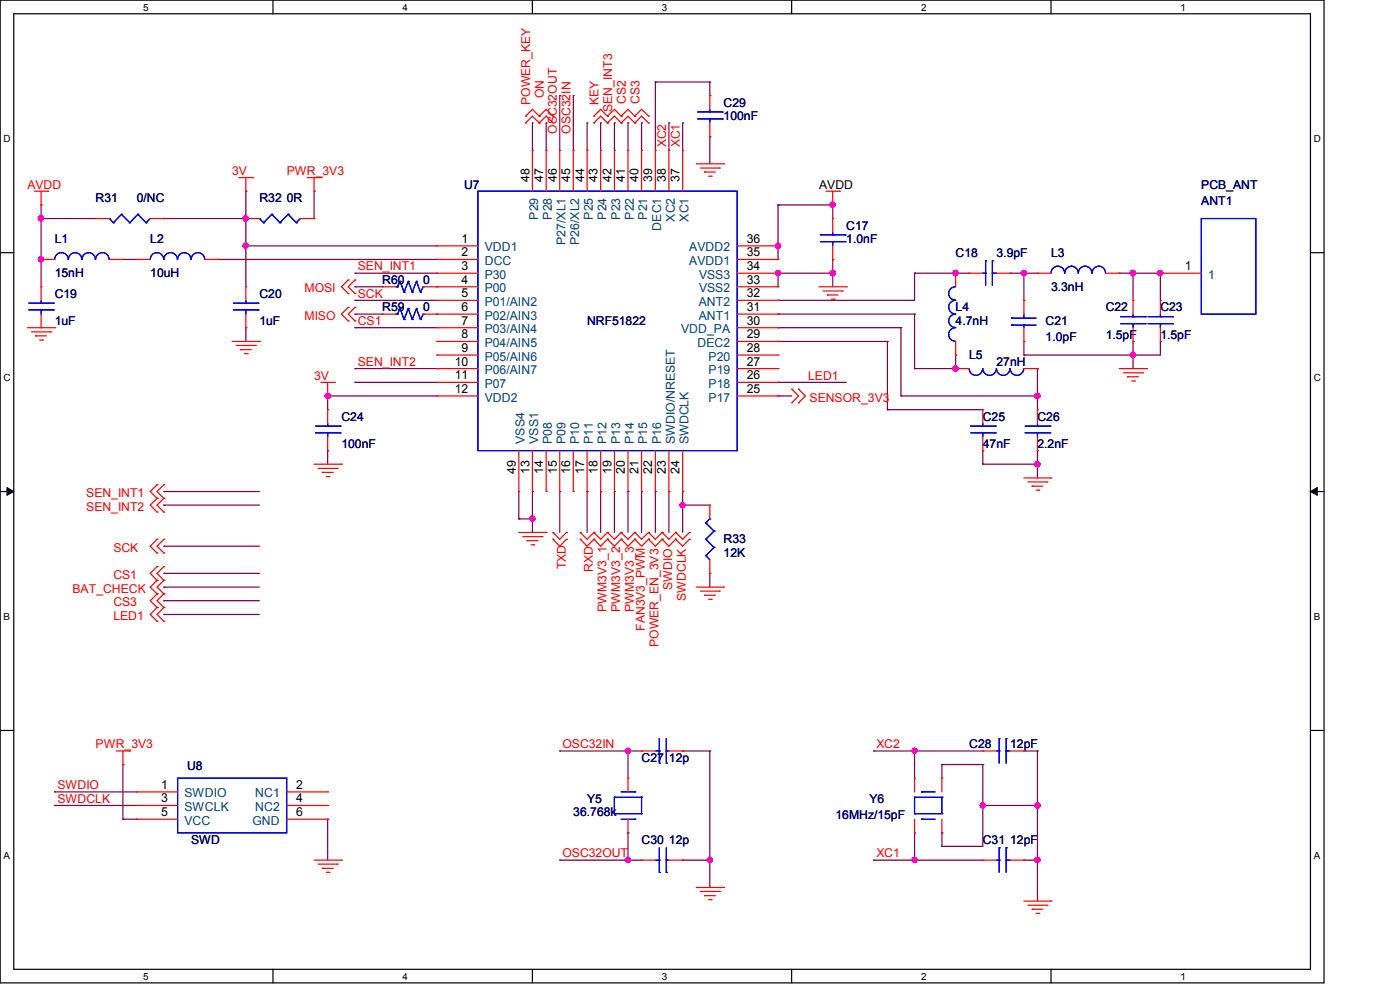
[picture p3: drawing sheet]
<svg xmlns="http://www.w3.org/2000/svg" width="297mm" height="210mm" viewBox="0 0 297 210" stroke-linecap="round" stroke-linejoin="round" font-family="sans-serif">
<path d="M0 0h280.9v208.5h-280.9zM2.9 2.9h275.1v202.7h-275.1z" fill="none" stroke="#000" stroke-width=".25"/>
<g fill="#fff">
<path d="M30.4 .3h1.1v2.4h-1.1z"/>
<path d="M30.4 205.9h1.1v2.3h-1.1z"/>
</g>
<path d="M57.9 0v2.9M57.9 205.6v2.9" fill="none" stroke="#000" stroke-width=".25"/>
<g fill="#fff">
<path d="M85.4 .3h1.1v2.4h-1.1z"/>
<path d="M85.4 205.9h1.1v2.3h-1.1z"/>
</g>
<path d="M112.9 0v2.9M112.9 205.6v2.9" fill="none" stroke="#000" stroke-width=".25"/>
<g fill="#fff">
<path d="M140.4 .3h1.2v2.4h-1.2z"/>
<path d="M140.4 205.9h1.2v2.3h-1.2z"/>
</g>
<path d="M167.9 0v2.9M167.9 205.6v2.9" fill="none" stroke="#000" stroke-width=".25"/>
<g fill="#fff">
<path d="M195.4 .3h1.2v2.4h-1.2z"/>
<path d="M195.4 205.9h1.2v2.3h-1.2z"/>
</g>
<path d="M223 0v2.9M223 205.6v2.9" fill="none" stroke="#000" stroke-width=".25"/>
<g fill="#fff">
<path d="M250.4 .3h1.2v2.4h-1.2z"/>
<path d="M250.4 205.9h1.2v2.3h-1.2z"/>
<path d="M.8 28.2h1.4v2.4h-1.4z"/>
<path d="M278.7 28.2h1.5v2.4h-1.5z"/>
<path d="M.8 78.9h1.4v2.3h-1.4z"/>
<path d="M278.7 78.9h1.5v2.3h-1.5z"/>
</g>
<path d="M0 53.6h2.9M278 53.6h2.9" fill="none" stroke="#000" stroke-width=".25"/>
<g fill="#fff">
<path d="M.8 129.6h1.3v2.3h-1.3z"/>
<path d="M278.7 129.6h1.4v2.3h-1.4z"/>
</g>
<path d="M0 104.3h2.9M278 104.3h2.9" fill="none" stroke="#000" stroke-width=".25"/>
<path d="M1.5 103.4l1.4 .9-1.4 .8zM278 104.3l1.4-.9v1.7z" fill="#000" stroke="#000" stroke-width=".21"/>
<g fill="#fff">
<path d="M.8 180.3h1.3v2.3h-1.3z"/>
<path d="M278.7 180.3h1.4v2.3h-1.4z"/>
</g>
<path d="M0 154.9h2.9M278 154.9h2.9" fill="none" stroke="#000" stroke-width=".25"/>
<g fill="none" stroke="#800040" stroke-width=".25">
<path d="M139 17.4h.1M139 17.4v14.5M139 17.4h11.6M150.6 17.4h.1M150.6 17.4v2.9M112.9 26.1h.1M112.9 26.1v5.8M115.9 26.1h.1M115.9 26.1v5.8M118.7 20.3h.1M118.7 20.3v11.6M121.6 20.3h.1"/>
<path d="M121.6 20.3v11.6M124.5 26.1h.1M124.5 26.1v5.8M127.4 26.1h.1M127.4 26.1v5.8M130.3 26.1h.1M130.3 26.1v5.8M133.2 26.1h.1M133.2 26.1v5.8M136.1 26.1h.1M136.1 26.1v5.8M141.9 26.1h.1"/>
<path d="M141.9 26.1v5.8M144.8 26.1h.1M144.8 26.1v5.8M150.6 20.3h.1M150.6 29h.1M150.6 29v5.8M8.7 55h.1M8.7 46.4h.1M8.7 43.5h.1M8.7 43.5v17.3M8.7 46.4h11.6M26.1 55h.1"/>
<path d="M26.1 55h2.9M34.8 46.4h.1M34.8 46.4h17.4M46.4 55h.1M46.4 55h46.3M52.2 52.2h.1M52.2 40.6h.1M52.2 46.4h.1M52.2 40.6v20.2M52.2 52.2h40.5M66.6 40.6h.1M66.6 40.6v5.8"/>
<path d="M75.3 58h.1M75.3 58h17.4M165.1 58h.1M165.1 52.2h.1M165.1 43.5h.1M165.1 58h11.6M165.1 43.5v11.5M165.1 58v2.8M165.1 43.5h11.6M176.7 55h.1M176.7 58h.1M176.7 43.5h.1"/>
<path d="M176.7 43.5v2.9M176.7 55v5.8M194 58h.1M194 58h11.6M194 58v5.7h-28.9M202.7 58h.1M214.3 58h.1M214.3 58h5.8M217.2 58h.1M217.2 58v5.7M237.4 58h.1M237.4 58h8.8"/>
<path d="M240.4 58h.1M240.4 58v5.7M246.2 58h.1M246.2 58v5.7M52.2 69.5h.1M52.2 69.5v2.9M75.3 63.7h.1M75.3 69.5h.1M75.3 78.2h.1M75.3 60.8h.1M75.3 66.6h.1M75.3 69.5h17.4"/>
<path d="M75.3 63.7h17.4M75.3 66.6h5.8M75.3 78.2h17.4M75.3 60.8h5.8M165.1 69.5h.1M165.1 63.7h.1M165.1 66.6h.1M165.1 72.4h.1M165.1 69.5h26M165.1 66.6h28.9M165.1 72.4h23.2M188.3 72.4h.1"/>
<path d="M188.3 72.4v14.5M191.1 69.5h.1M191.1 69.5v14.5M194 66.6h.1M194 78.2h.1M194 66.6v11.6M202.7 75.3h.1M202.7 75.3v2.9h-8.7M217.2 72.4h.1M217.2 75.3h.1M217.2 72.4v2.9M220.1 78.2h.1"/>
<path d="M220.1 78.2v8.7M240.4 72.4h.1M240.4 75.3h.1M240.4 78.2h.1M240.4 72.4v5.8M246.2 72.4h.1M246.2 72.4v2.9h-29M69.5 95.6h.1M69.5 84h.1M69.5 84h23.2M69.5 84v2.9M69.5 95.6v2.9"/>
<path d="M75.3 81.1h.1M75.3 81.1h17.4M165.1 81.1h.1M165.1 84h.1M165.1 84h2.9M165.1 81.1h14.4M188.3 86.9h.1M188.3 86.9h20.2M191.1 84h.1M191.1 84h29M208.5 95.6h.1M208.5 98.5h.1"/>
<path d="M208.5 95.6v2.9M208.5 98.5h11.6M220.1 84h.1M220.1 98.5h.1M220.1 95.6h.1M220.1 95.6v5.8M34.8 104.3h.1M34.8 107.1h.1M34.8 115.9h.1M34.8 107.1h20.2M34.8 104.3h20.2M34.8 115.9h20.2"/>
<path d="M110.1 110.1h.1M110.1 104.3v5.8M110.1 110.1h2.8M112.9 110.1h.1M112.9 104.3h.1M112.9 104.3v8.6M118.7 104.3h.1M118.7 104.3v8.6M124.5 104.3h.1M124.5 104.3v8.6M127.4 104.3h.1M127.4 104.3v8.6"/>
<path d="M130.3 104.3h.1M130.3 104.3v8.6M133.2 104.3h.1M133.2 104.3v8.6M136.1 104.3h.1M136.1 104.3v8.6M139 104.3h.1M139 104.3v8.6M141.9 104.3h.1M141.9 104.3v8.6M144.8 107.1h.1M144.8 104.3h.1"/>
<path d="M144.8 104.3v8.6M144.8 107.1h5.8M34.8 121.6h.1M34.8 124.5h.1M34.8 127.4h.1M34.8 130.3h.1M34.8 121.6h20.2M34.8 124.5h20.2M34.8 127.4h20.2M34.8 130.3h20.2M150.6 121.6h.1M150.6 121.6v2.9"/>
<path d="M118.7 159.3h.1M118.7 159.3h17.4M133.2 159.3h.1M133.2 159.3v5.8M144.8 159.3h.1M144.8 159.3h5.8M150.6 159.3h.1M150.6 159.3v29M185.3 159.3h.1M185.3 159.3h23.2M194 159.3h.1M194 159.3v5.8"/>
<path d="M217.2 159.3h.1M217.2 159.3h2.9M220.1 159.3h.1M220.1 159.3v31.8M11.6 168h.1M11.6 170.9h.1M11.6 170.9h17.4M11.6 168h17.4M26.1 173.8h.1M26.1 162.2h.1M26.1 173.8h2.9M26.1 162.2v11.6"/>
<path d="M69.5 173.8h.1M69.5 173.8v8.7M133.2 176.7h.1M133.2 176.7v5.8M194 176.7h.1M194 176.7v5.8M199.8 176.7h.1M199.8 179.5h.1M199.8 162.2h.1M199.8 162.2v2.9M199.8 176.7v2.8M199.8 162.2h8.7"/>
<path d="M208.5 170.9h.1M208.5 162.2h.1M208.5 162.2v17.3h-8.7M208.5 170.9h11.6M220.1 170.9h.1M118.7 182.5h.1M118.7 182.5h17.4M133.2 182.5h.1M144.8 182.5h.1M144.8 182.5h5.8M150.6 182.5h.1M185.3 182.5h.1"/>
<path d="M185.3 182.5h23.2M194 182.5h.1M217.2 182.5h.1M217.2 182.5h2.9M220.1 182.5h.1"/>
</g>
<g fill="#f0f" stroke="#f0f" stroke-width=".25">
<circle cx="202.7" cy="57.9" r=".55"/>
<circle cx="246.1" cy="57.9" r=".55"/>
<circle cx="240.3" cy="57.9" r=".55"/>
<circle cx="202.7" cy="78.2" r=".55"/>
<circle cx="220.1" cy="84" r=".56"/>
<circle cx="220.1" cy="98.5" r=".56"/>
<circle cx="217.2" cy="57.9" r=".55"/>
<circle cx="240.3" cy="75.3" r=".56"/>
<circle cx="208.5" cy="170.9" r=".55"/>
<circle cx="194" cy="182.4" r=".55"/>
<circle cx="220.1" cy="170.9" r=".56"/>
<circle cx="220.1" cy="182.4" r=".56"/>
<circle cx="194" cy="159.3" r=".55"/>
<circle cx="150.6" cy="182.4" r=".55"/>
<circle cx="133.2" cy="159.3" r=".56"/>
<circle cx="133.2" cy="182.4" r=".56"/>
<circle cx="144.8" cy="107.1" r=".55"/>
<circle cx="165.1" cy="57.9" r=".55"/>
<circle cx="165.1" cy="52.1" r=".55"/>
<circle cx="176.6" cy="43.4" r=".56"/>
<circle cx="176.6" cy="57.9" r=".56"/>
<circle cx="8.7" cy="55" r=".55"/>
<circle cx="8.7" cy="46.3" r=".56"/>
<circle cx="69.5" cy="84" r=".55"/>
<circle cx="52.1" cy="52.1" r=".55"/>
<circle cx="52.1" cy="46.3" r=".56"/>
<circle cx="112.9" cy="110" r=".55"/>
</g>
<g fill="none" stroke="#f00" stroke-width=".25">
<path d="M50.7 37.7h2.9M52.2 37.7v2.9M53.6 37.7h.1M65.2 37.7h2.9M66.6 37.7v2.9M68.1 37.7h.1M111.5 24.6h.1M111.5 26.1h.1M111.5 24.6l1.4-1.4 1.5 1.4M111.5 26.1l1.4-1.5 1.5 1.5M112.9 31.9h.1M112.9 31.9v8.7"/>
<path d="M114.4 24.6h.1M114.4 26.1h.1M114.4 24.6l1.5-1.4 1.4 1.4M114.4 26.1l1.5-1.5 1.4 1.5M115.9 31.9h.1M115.9 31.9v8.7M117.3 24.6h.1M117.3 26.1h.1M118.7 31.9h.1M118.7 31.9v8.7M121.6 31.9h.1M121.6 31.9v8.7"/>
<path d="M124.5 31.9h.1M124.5 31.9v8.7M126 24.6h.1M126 26.1h.1M126 24.6l1.4-1.4 1.5 1.4M126 26.1l1.4-1.5 1.5 1.5M127.4 31.9h.1M127.4 31.9v8.7M128.9 24.6h.1M128.9 26.1h.1M128.9 24.6l1.4-1.4 1.5 1.4M128.9 26.1l1.4-1.5 1.5 1.5"/>
<path d="M130.3 31.9h.1M130.3 31.9v8.7M131.8 24.6h.1M131.8 26.1h.1M131.8 24.6l1.4-1.4 1.5 1.4M131.8 26.1l1.4-1.5 1.5 1.5M133.2 31.9h.1M133.2 31.9v8.7M134.7 24.6h.1M134.7 26.1h.1M134.7 24.6l1.4-1.4 1.5 1.4M134.7 26.1l1.4-1.5 1.5 1.5"/>
<path d="M136.1 31.9h.1M136.1 31.9v8.7M137.6 24.6h.1M137.6 26.1h.1M139 31.9h.1M139 31.9v8.7M141.9 31.9h.1M141.9 31.9v8.7M144.8 31.9h.1M144.8 31.9v8.7M147.7 34.8h5.8M148.6 35.6h4"/>
<path d="M149.4 36.5h.1M149.4 36.5h2.4M150.3 37.4h.6M150.6 20.3h.1M150.6 29h.1M150.6 20.3v2.9M150.6 26.1v2.9M150.9 37.4h.1M152.6 35.6h.1M153.5 34.8h.1M7.3 40.6h2.9M8.7 43.5h.1"/>
<path d="M8.7 55h.1M8.7 40.6v2.9M8.7 55h2.9M10.2 40.6h.1M20.3 46.4h.1M20.3 46.4h2.9M23.2 55h2.9M26.1 55h.1M29 55h.1M29 55h2.9M31.9 46.4h2.9M34.8 46.4h.1"/>
<path d="M43.5 55h2.9M46.4 55h.1M52.2 40.6h.1M52.2 46.4h.1M52.2 46.4h2.8M63.7 46.4h2.9M66.6 40.6h.1M66.6 46.4h.1M73.9 59.4h.1M73.9 59.4l-1.5 1.4 1.5 1.5M75.3 59.4h.1M75.3 59.4l-1.4 1.4 1.4 1.5"/>
<path d="M92.7 52.2h.1M92.7 55h.1M92.7 58h.1M92.7 58h8.7M92.7 55h8.7M92.7 52.2h8.7M156.4 58h8.7M156.4 55h8.7M156.4 52.2h8.7M165.1 58h.1M165.1 55h.1M165.1 52.2h.1"/>
<path d="M175.2 40.6h2.9M176.7 43.5h.1M176.7 46.4h.1M176.7 55h.1M176.7 40.6v2.9M176.7 46.4v2.8M176.7 52.2v2.8M178.1 40.6h.1M202.7 58h.1M202.7 58v2.8M205.6 58h.1M205.6 58h2.9"/>
<path d="M211.4 58h2.9M214.3 58h.1M220.1 58h.1M220.1 58h2.9M234.6 58h2.8M237.4 58h.1M246.2 58h.1M246.2 58h8.6M5.8 69.5h5.8M6.7 70.4h4.1M7.5 71.2h.1M7.5 71.2h2.4"/>
<path d="M8.4 72.1h.6M8.7 60.8h.1M8.7 69.5h.1M8.7 60.8v2.9M8.7 66.6v2.9M9 72.1h.1M10.8 70.4h.1M11.6 69.5h.1M49.2 72.4h5.8M50.1 73.3h4.1M51 74.2h.1M51 74.2h2.3"/>
<path d="M51.9 75h.6M52.2 60.8h.1M52.2 69.5h.1M52.2 60.8v2.9M52.2 66.6v2.9M52.5 75h.1M54.2 73.3h.1M55 72.4h.1M73.9 62.3h.1M73.9 65.2h.1M73.9 68.1h.1M73.9 65.2l-1.5 1.4 1.5 1.5"/>
<path d="M75.3 62.3h.1M75.3 65.2h.1M75.3 68.1h.1M75.3 65.2l-1.4 1.4 1.4 1.5M81.1 66.6h.1M81.1 60.8h.1M81.1 60.8h2.9M81.1 66.6h2.9M89.8 60.8h11.6M89.8 66.6h11.6M92.7 66.6h.1M92.7 60.8h.1"/>
<path d="M92.7 63.7h.1M92.7 69.5h.1M92.7 72.4h.1M92.7 75.3h.1M92.7 78.2h.1M92.7 78.2h8.7M92.7 69.5h8.7M92.7 72.4h8.7M92.7 63.7h8.7M92.7 75.3h8.7M156.4 78.2h8.7M156.4 60.8h8.7"/>
<path d="M156.4 69.5h8.7M156.4 72.4h8.7M156.4 66.6h8.7M156.4 63.7h8.7M156.4 75.3h8.7M165.1 78.2h.1M165.1 66.6h.1M165.1 69.5h.1M165.1 72.4h.1M165.1 63.7h.1M165.1 60.8h.1M165.1 75.3h.1"/>
<path d="M173.8 60.8h5.7M174.6 61.7h4.1M175.5 62.6h.1M175.5 62.6h2.3M176.4 63.5h.6M177 63.5h.1M178.7 61.7h.1M179.5 60.8h.1M202.7 75.3h.1M202.7 78.2h.1M202.7 78.2h2.9M202.7 72.4v2.9"/>
<path d="M217.2 72.4h.1M217.2 63.7h.1M217.2 78.2h2.9M217.2 63.7v2.9M217.2 69.5v2.9M220.1 78.2h.1M237.4 78.2h5.8M238.3 79.1h4.1M239.2 79.9h.1M239.2 79.9h2.3M240.4 63.7h.1M240.4 72.4h.1"/>
<path d="M240.4 63.7v2.9M240.4 69.5v2.9M242.4 79.1h.1M243.2 78.2h.1M246.2 63.7h.1M246.2 72.4h.1M246.2 63.7v2.9M246.2 69.5v2.9M66.6 98.5h5.8M67.5 99.4h4M68.1 81.1h2.9M69.5 84h.1"/>
<path d="M69.5 86.9h.1M69.5 95.6h.1M69.5 81.1v2.9M69.5 86.9v2.9M69.5 92.7v2.9M71 81.1h.1M71.5 99.4h.1M72.4 98.5h.1M92.7 81.1h.1M92.7 84h.1M92.7 81.1h8.7M92.7 84h8.7"/>
<path d="M110.1 95.6v8.7M112.9 95.6v8.7M115.9 95.6v8.7M118.7 95.6v8.7M121.6 95.6v8.7M124.5 95.6v8.7M127.4 95.6v8.7M130.3 95.6v8.7M133.2 95.6v8.7M136.1 95.6v8.7M139 95.6v8.7M141.9 95.6v8.7"/>
<path d="M144.8 95.6v8.7M156.4 81.1h8.7M156.4 84h8.7M165.1 84h.1M165.1 81.1h.1M168 82.5h.1M168 85.4h.1M168 82.5l1.4 1.5-1.4 1.4M169.4 82.5h.1M169.4 85.4h.1M169.4 82.5l1.5 1.5-1.5 1.4M208.5 86.9h.1"/>
<path d="M208.5 95.6h.1M208.5 86.9v2.9M208.5 92.7v2.9M220.1 86.9h.1M220.1 95.6h.1M220.1 86.9v2.9M220.1 92.7v2.9M240.1 80.8h.6M240.7 80.8h.1M33.3 102.8h.1M33.3 105.7h.1M33.3 108.6h.1"/>
<path d="M33.3 114.4h.1M33.3 117.3h.1M33.3 102.8l-1.4 1.5 1.4 1.4M33.3 105.7l-1.4 1.4 1.4 1.5M33.3 114.4l-1.4 1.5 1.4 1.4M34.8 102.8h.1M34.8 105.7h.1M34.8 108.6h.1M34.8 114.4h.1M34.8 117.3h.1M34.8 102.8l-1.5 1.5 1.5 1.4M34.8 105.7l-1.5 1.4 1.5 1.5"/>
<path d="M34.8 114.4l-1.5 1.5 1.5 1.4M68.4 100.2h.1M68.4 100.2h2.3M69.2 101.1h.6M69.8 101.1h.1M110.1 104.3h.1M110.1 112.9h5.8M110.9 113.8h4.1M111.8 114.7h.1M111.8 114.7h2.3M112.6 115.6h.6M112.9 104.3h.1"/>
<path d="M113.2 115.6h.1M115 113.8h.1M115.9 112.9h.1M115.9 104.3h.1M117.3 114.4h.1M117.3 112.9h.1M117.3 114.4l1.4 1.5 1.5-1.5M117.3 112.9l1.4 1.5 1.5-1.5M118.7 104.3h.1M120.2 114.4h.1M120.2 112.9h.1M121.6 104.3h.1"/>
<path d="M123.1 114.4h.1M123.1 112.9h.1M123.1 114.4l1.4 1.5 1.5-1.5M123.1 112.9l1.4 1.5 1.5-1.5M124.5 104.3h.1M126 114.4h.1M126 112.9h.1M126 114.4l1.4 1.5 1.5-1.5M126 112.9l1.4 1.5 1.5-1.5M127.4 104.3h.1M128.9 114.4h.1M128.9 112.9h.1"/>
<path d="M128.9 114.4l1.4 1.5 1.5-1.5M128.9 112.9l1.4 1.5 1.5-1.5M130.3 104.3h.1M131.8 114.4h.1M131.8 112.9h.1M131.8 114.4l1.4 1.5 1.5-1.5M131.8 112.9l1.4 1.5 1.5-1.5M133.2 104.3h.1M134.7 114.4h.1M134.7 112.9h.1M134.7 114.4l1.4 1.5 1.5-1.5M134.7 112.9l1.4 1.5 1.5-1.5"/>
<path d="M136.1 104.3h.1M137.6 114.4h.1M137.6 112.9h.1M137.6 114.4l1.4 1.5 1.5-1.5M137.6 112.9l1.4 1.5 1.5-1.5M139 104.3h.1M140.5 114.4h.1M140.5 112.9h.1M140.5 114.4l1.4 1.5 1.4-1.5M140.5 112.9l1.4 1.5 1.4-1.5M141.9 104.3h.1M143.3 114.4h.1"/>
<path d="M143.3 112.9h.1M143.3 114.4l1.5 1.5 1.5-1.5M143.3 112.9l1.5 1.5 1.5-1.5M144.8 104.3h.1M146.3 114.4h.1M146.3 112.9h.1M150.6 107.1h.1M150.6 107.1v3M150.6 118.7v2.9M217.2 101.4h5.8M218.1 102.2h4M218.9 103.1h.1"/>
<path d="M218.9 103.1h2.3M219.8 104h.6M220.4 104h.1M222.1 102.2h.1M223 101.4h.1M33.3 120.2h.1M33.3 123.1h.1M33.3 126h.1M33.3 128.9h.1M33.3 131.8h.1M33.3 120.2l-1.4 1.4 1.4 1.5M33.3 123.1l-1.4 1.4 1.4 1.5"/>
<path d="M33.3 126l-1.4 1.4 1.4 1.5M33.3 128.9l-1.4 1.4 1.4 1.5M34.8 120.2h.1M34.8 123.1h.1M34.8 126h.1M34.8 128.9h.1M34.8 131.8h.1M34.8 120.2l-1.5 1.4 1.5 1.5M34.8 123.1l-1.5 1.4 1.5 1.5M34.8 126l-1.5 1.4 1.5 1.5M34.8 128.9l-1.5 1.4 1.5 1.5M147.7 124.5h5.8"/>
<path d="M148.6 125.4h4M149.4 126.3h.1M149.4 126.3h2.4M150.3 127.1h.6M150.6 121.6h.1M150.9 127.1h.1M152.6 125.4h.1M153.5 124.5h.1M24.6 159.3h2.9M26.1 159.3v2.9M27.5 159.3h.1M136.1 159.3h.1"/>
<path d="M136.1 159.3h2.9M141.9 159.3h2.9M144.8 159.3h.1M208.5 159.3h.1M208.5 159.3h2.9M214.3 159.3h2.9M217.2 159.3h.1M26.1 162.2h.1M29 168h.1M29 170.9h.1M29 173.8h.1M29 168h8.7"/>
<path d="M29 170.9h8.7M29 173.8h8.7M60.8 168h8.7M60.8 170.9h8.7M60.8 173.8h8.7M69.5 168h.1M69.5 170.9h.1M69.5 173.8h.1M133.2 165.1h.1M133.2 176.7h.1M133.2 165.1v2.9M133.2 173.8v2.9"/>
<path d="M194 165.1h.1M194 176.7h.1M194 165.1v2.9M194 173.8v2.9M199.8 176.7h.1M199.8 165.1h.1M199.8 165.1v2.9M199.8 173.8v2.9M66.6 182.5h5.8M67.5 183.3h4M68.4 184.2h.1M68.4 184.2h2.3"/>
<path d="M69.2 185h.6M69.8 185h.1M71.5 183.3h.1M72.4 182.5h.1M136.1 182.5h.1M136.1 182.5h2.9M141.9 182.5h2.9M144.8 182.5h.1M147.7 188.3h5.8M148.6 189.1h4M149.4 190h.1M149.4 190h2.4"/>
<path d="M150.3 190.8h.6M150.9 190.8h.1M152.6 189.1h.1M153.5 188.3h.1M208.5 182.5h.1M208.5 182.5h2.9M214.3 182.5h2.9M217.2 182.5h.1M217.2 191.1h5.8M218.1 192h4M218.9 192.9h.1M218.9 192.9h2.3"/>
<path d="M219.8 193.8h.6M220.4 193.8h.1M222.1 192h.1M223 191.1h.1"/>
</g>
<g fill="none" stroke="#00f" stroke-width=".25">
<path d="M148 25.2h5.2M148 23.7h5.2M150.6 23.7h.1M150.6 25.2h.1M150.6 23.2v.5M150.6 25.2v.9M153.2 25.2h.1M153.2 23.7h.1M11.6 55a1.44 1.44 0 0 1 1.4-1.4 1.44 1.44 0 0 1 1.5 1.4M14.5 55a1.42 1.42 0 0 1 1.5-1.4 1.42 1.42 0 0 1 1.4 1.4M17.4 55a1.42 1.42 0 0 1 1.4-1.4 1.58 1.58 0 0 1 1.5 1.4 1.44 1.44 0 0 1 1.4-1.4 1.44 1.44 0 0 1 1.5 1.4M23.2 46.4h.1"/>
<path d="M23.2 46.4l.8 .8M24 47.2h.1M25.8 45.5h.1M25.8 45.5l1.7 1.7M25.8 45.5l-1.8 1.7M27.5 47.2h.1M29.3 45.5h.1M29.3 45.5l1.7 1.7M29.3 45.5l-1.8 1.7M31 47.2h.1M31.9 55a1.42 1.42 0 0 1 1.4-1.4 1.58 1.58 0 0 1 1.5 1.4 1.44 1.44 0 0 1 1.4-1.4 1.44 1.44 0 0 1 1.4 1.4h.1a1.42 1.42 0 0 1 1.4-1.4 1.42 1.42 0 0 1 1.4 1.4M31.9 46.4l-.9 .8"/>
<path d="M40.6 55a1.44 1.44 0 0 1 1.4-1.4 1.44 1.44 0 0 1 1.4 1.4M55 46.4h.1M55 46.4l.9 .8M55.9 47.2h.1M57.7 45.5h.1M57.7 45.5l1.7 1.7M57.7 45.5l-1.8 1.7M59.4 47.2h.1M61.1 45.5h.1M61.1 45.5l1.8 1.7M61.1 45.5l-1.7 1.7M62.9 47.2h.1"/>
<path d="M63.7 46.4l-.8 .8M84.9 59.7h.1M84.9 59.7l-.6 1.1M84.9 59.7l.8 2.3M86.6 59.7h.1M86.6 59.7l-.9 2.3M86.6 59.7l.9 2.3M88.3 59.7h.1M88.3 59.7l-.8 2.3M88.3 59.7l.9 2.3M101.4 40.6h55v55h-55zM174 51.3h5.3"/>
<path d="M174 49.8h5.3M176.7 49.8h.1M176.7 51.3h.1M176.7 49.2v.6M176.7 51.3v.9M179.3 51.3h.1M179.3 49.8h.1M208.5 58h.6M209.1 58h.1M209.1 55.3h.1M209.1 55.3v5.2M210.5 55.3h.1"/>
<path d="M210.5 58h.1M210.5 58h.9M210.5 55.3v5.2M223 58a1.44 1.44 0 0 1 1.4-1.5 1.44 1.44 0 0 1 1.4 1.5M225.9 58a1.43 1.43 0 0 1 1.4-1.5 1.52 1.52 0 0 1 1.5 1.5 1.44 1.44 0 0 1 1.4-1.5 1.44 1.44 0 0 1 1.4 1.5M231.7 58a1.43 1.43 0 0 1 1.4-1.5 1.43 1.43 0 0 1 1.4 1.5M254.8 46.4h11.6v20.2h-11.6zM6.1 65.7h5.2M6.1 64.3h5.2M8.7 64.3h.1M8.7 65.7h.1M8.7 63.7v.6"/>
<path d="M8.7 65.7v.9M11.3 65.7h.1M11.3 64.3h.1M49.5 65.7h5.2M49.5 64.3h5.2M52.2 64.3h.1M52.2 65.7h.1M52.2 63.7v.6M52.2 65.7v.9M54.7 65.7h.1M54.7 64.3h.1M84 66.6h.3"/>
<path d="M84 60.8h.3M84.3 66.6h.1M84.3 60.8h.1M84.9 65.4h.1M84.9 65.4l-.6 1.2M84.9 65.4l.8 2.4M85.7 67.8h.1M85.7 62h.1M86.6 65.4h.1M86.6 65.4l-.9 2.4M86.6 65.4l.9 2.4M87.5 67.8h.1"/>
<path d="M87.5 62h.1M88.3 65.4h.1M88.3 65.4l-.8 2.4M88.3 65.4l.9 2.4M89.2 67.8h.1M89.2 62h.1M89.8 66.6h.1M89.8 60.8h.1M89.8 66.6l-.6 1.2M89.8 60.8l-.6 1.2M202.7 69.5a1.44 1.44 0 0 0-1.4 1.5 1.44 1.44 0 0 0 1.4 1.4M202.7 63.7a1.46 1.46 0 0 0-1.4 1.5 1.46 1.46 0 0 0 1.4 1.4 1.43 1.43 0 0 0-1.4 1.5 1.43 1.43 0 0 0 1.4 1.4"/>
<path d="M202.7 60.8a1.43 1.43 0 0 0-1.4 1.5 1.43 1.43 0 0 0 1.4 1.4M205.6 78.2a1.43 1.43 0 0 0 1.5 1.4 1.43 1.43 0 0 0 1.3-1.4M208.5 78.2a1.44 1.44 0 0 0 1.4 1.4 1.44 1.44 0 0 0 1.5-1.4M211.4 78.2a1.43 1.43 0 0 0 1.5 1.4 1.43 1.43 0 0 0 1.3-1.4M214.3 78.2a1.44 1.44 0 0 0 1.4 1.4 1.44 1.44 0 0 0 1.5-1.4M214.6 67.5h.1M214.6 69h.1M214.6 67.5h5.2M214.6 69h5.2M217.2 69h.1M217.2 67.5h.1M217.2 66.6v.9"/>
<path d="M217.2 69v.5M237.7 68.7h5.3M237.7 67.2h5.3M240.4 67.2h.1M240.4 68.7h.1M240.4 66.6v.6M240.4 68.7v.8M243 68.7h.1M243 67.2h.1M243.5 68.7h5.3M243.5 67.2h5.3M246.2 67.2h.1"/>
<path d="M246.2 68.7h.1M246.2 66.6v.6M246.2 68.7v.8M248.8 68.7h.1M248.8 67.2h.1M66.9 91.8h5.2M66.9 90.4h5.2M69.5 90.4h.1M69.5 91.8h.1M69.5 89.8v.6M69.5 91.8v.9M72.1 91.8h.1"/>
<path d="M72.1 90.4h.1M205.9 91.8h5.2M205.9 90.4h5.2M208.5 90.4h.1M208.5 91.8h.1M208.5 89.8v.6M208.5 91.8v.9M211.1 91.8h.1M211.1 90.4h.1M217.5 91.8h5.2M217.5 90.4h5.2M220.1 90.4h.1"/>
<path d="M220.1 91.8h.1M220.1 89.8v.6M220.1 91.8v.9M222.7 91.8h.1M222.7 90.4h.1M149.7 117.9h.1M149.7 114.4h.1M149.7 110.9h.1M149.7 117.9l.9 .8M149.7 114.4l1.8 1.7M149.7 110.9l1.8 1.7M150.6 110.1h.1"/>
<path d="M150.6 110.1l-.9 .8M151.5 116.1h.1M151.5 112.6h.1M151.5 116.1l-1.8 1.8M151.5 112.6l-1.8 1.8M139 159.3h.9M139.9 159.3h.1M139.9 156.7v5.2M141.4 159.3h.1M141.4 156.7v5.2M141.4 159.3h.5M211.4 159.3h.6"/>
<path d="M212 159.3h.1M212 156.7h.1M212 156.7v5.2M213.4 156.7h.1M213.4 159.3h.1M213.4 159.3h.9M213.4 156.7v5.2M37.7 165.1h23.1v11.6h-23.1zM130.3 172.6h.1M130.3 169.1h.1M130.3 169.1h5.8M130.3 172.6h5.8"/>
<path d="M130.3 169.1v3.5M131.8 168h2.9M131.8 173.8h2.9M134.7 168h.1M134.7 173.8h.1M136.1 169.1h.1M136.1 172.6h.1M136.1 169.1v3.5M139.9 161.9h.1M139.9 179.8v5.2M141.4 161.9h.1M141.4 179.8v5.2"/>
<path d="M194 172.6h.1M194 169.1h.1M194 169.1h5.8M194 172.6h5.8M194 169.1v3.5M195.5 173.8h.1M195.5 168h.1M195.5 168h2.9M195.5 173.8h2.9M199.8 169.1h.1M199.8 172.6h.1M199.8 169.1v3.5"/>
<path d="M212 179.8h.1M212 179.8v5.2M213.4 179.8h.1M213.4 179.8v5.2M139 182.5h.9M139.9 185h.1M139.9 182.5h.1M141.4 182.5h.1M141.4 185h.1M141.4 182.5h.5M211.4 182.5h.6M212 182.5h.1"/>
<path d="M213.4 182.5h.1M213.4 182.5h.9"/>
</g>
<g font-size="2.6" fill="#f00">
<text x="112.5" y="22.3" transform="rotate(-90 112.5 22.3)">POWER_KEY</text>
<text x="115.4" y="20.9" transform="rotate(-90 115.4 20.9)">ON</text>
<text x="127" y="22.3" transform="rotate(-90 127 22.3)">KEY</text>
<text x="129.8" y="23.7" transform="rotate(-90 129.8 23.7)">SEN_INT3</text>
<text x="132.8" y="22" transform="rotate(-90 132.8 22)">CS2</text>
<text x="135.6" y="22" transform="rotate(-90 135.6 22)">CS3</text>
<text x="118.1" y="28.4" transform="rotate(-90 118.1 28.4)">OSC32OUT</text>
<text x="121" y="28.4" transform="rotate(-90 121 28.4)">OSC32IN</text>
<text x="141.3" y="31.3" transform="rotate(-90 141.3 31.3)">XC2</text>
<text x="144.2" y="31.3" transform="rotate(-90 144.2 31.3)">XC1</text>
<text x="5.8" y="40">AVDD</text>
<text x="49.2" y="37.1">3V</text>
<text x="60.8" y="37.1">PWR_3V3</text>
<text x="75.9" y="57.4">SEN_INT1</text>
<text x="64.6" y="62">MOSI</text>
<text x="75.9" y="63.1">SCK</text>
<text x="64.6" y="67.8">MISO</text>
<text x="75.9" y="68.9">CS1</text>
<text x="75.9" y="77.6">SEN_INT2</text>
<text x="66.6" y="80.5">3V</text>
<text x="171.4" y="80.5">LED1</text>
<text x="171.7" y="85.2">SENSOR_3V3</text>
<text x="18.3" y="105.5">SEN_INT1</text>
<text x="18.3" y="108.3">SEN_INT2</text>
<text x="24" y="117">SCK</text>
<text x="15.4" y="125.7">BAT_CHECK</text>
<text x="24" y="122.8">CS1</text>
<text x="120" y="120.8" transform="rotate(-90 120 120.8)">TXD</text>
<text x="125.8" y="121.4" transform="rotate(-90 125.8 121.4)">RXD</text>
<text x="142.6" y="125.1" transform="rotate(-90 142.6 125.1)">SWDIO</text>
<text x="24" y="128.6">CS3</text>
<text x="24" y="131.5">LED1</text>
<text x="128.7" y="129.8" transform="rotate(-90 128.7 129.8)">PWM3V3_1</text>
<text x="131.6" y="129.8" transform="rotate(-90 131.6 129.8)">PWM3V3_2</text>
<text x="134.5" y="129.8" transform="rotate(-90 134.5 129.8)">PWM3V3_3</text>
<text x="145.5" y="127.4" transform="rotate(-90 145.5 127.4)">SWDCLK</text>
<text x="136.8" y="133.8" transform="rotate(-90 136.8 133.8)">FAN3V3_PWM</text>
<text x="139.7" y="137.3" transform="rotate(-90 139.7 137.3)">POWER_EN_3V3</text>
<text x="20.3" y="158.7">PWR_3V3</text>
<text x="119.3" y="158.7">OSC32IN</text>
<text x="185.9" y="158.7">XC2</text>
<text x="12.2" y="167.4">SWDIO</text>
<text x="12.2" y="170.3">SWDCLK</text>
<text x="119.3" y="181.9">OSC32OUT</text>
<text x="185.9" y="181.9">XC1</text>
</g>
<g font-size="2.6" fill="#000080">
<text x="153.5" y="22.6">C29</text>
<text x="153.5" y="25.5">100nF</text>
<text x="98.5" y="40">U7</text>
<text x="254.8" y="40">PCB_ANT</text>
<text x="20.3" y="42.9">R31</text>
<text x="29" y="42.9">0/NC</text>
<text x="55" y="42.9">R32</text>
<text x="60.8" y="42.9">0R</text>
<text x="254.8" y="43.5">ANT1</text>
<text x="11.6" y="51.6">L1</text>
<text x="31.9" y="51.6">L2</text>
<text x="179.5" y="48.7">C17</text>
<text x="179.5" y="51.6">1.0nF</text>
<text x="11.6" y="58.8">15nH</text>
<text x="31.9" y="58.8">10uH</text>
<text x="202.7" y="54.5">C18</text>
<text x="211.4" y="54.5">3.9pF</text>
<text x="223" y="54.5">L3</text>
<text x="11.6" y="63.2">C19</text>
<text x="55" y="63.2">C20</text>
<text x="81.1" y="60.3">R60</text>
<text x="89.8" y="60.3">0</text>
<text x="223" y="61.7">3.3nH</text>
<text x="11.6" y="69">1uF</text>
<text x="55" y="69">1uF</text>
<text x="81.1" y="66">R59</text>
<text x="89.8" y="66">0</text>
<text x="124.5" y="69">NRF51822</text>
<text x="202.7" y="66">L4</text>
<text x="202.7" y="69">4.7nH</text>
<text x="221.8" y="69">C21</text>
<text x="234.6" y="66">C22</text>
<text x="234.6" y="71.8">1.5pF</text>
<text x="246.2" y="66">C23</text>
<text x="246.2" y="71.8">1.5pF</text>
<text x="205.6" y="76.2">L5</text>
<text x="211.4" y="77.6">27nH</text>
<text x="221.8" y="72.4">1.0pF</text>
<text x="72.4" y="89.2">C24</text>
<text x="208.5" y="89.2">C25</text>
<text x="220.1" y="89.2">C26</text>
<text x="72.4" y="95">100nF</text>
<text x="208.5" y="95">47nF</text>
<text x="220.1" y="95">2.2nF</text>
<text x="153.5" y="115.3">R33</text>
<text x="153.5" y="118.2">12K</text>
<text x="136.1" y="161.6">C27</text>
<text x="141.9" y="161.6">12p</text>
<text x="205.6" y="158.7">C28</text>
<text x="214.3" y="158.7">12pF</text>
<text x="39.7" y="163.4">U8</text>
<text x="121.6" y="173.2">36.768k</text>
<text x="124.5" y="170.3">Y5</text>
<text x="177.2" y="173.8">16MHz/15pF</text>
<text x="184.5" y="170.3">Y6</text>
<text x="40.6" y="179">SWD</text>
<text x="136.1" y="179">C30</text>
<text x="141.9" y="179">12p</text>
<text x="208.5" y="179">C31</text>
<text x="214.3" y="179">12pF</text>
</g>
<g font-size="2.6">
<text x="112.3" y="38.5" transform="rotate(-90 112.3 38.5)">48</text>
<text x="115.2" y="38.5" transform="rotate(-90 115.2 38.5)">47</text>
<text x="118.1" y="38.5" transform="rotate(-90 118.1 38.5)">46</text>
<text x="121" y="38.5" transform="rotate(-90 121 38.5)">45</text>
<text x="123.9" y="38.5" transform="rotate(-90 123.9 38.5)">44</text>
<text x="126.8" y="38.5" transform="rotate(-90 126.8 38.5)">43</text>
<text x="129.7" y="38.5" transform="rotate(-90 129.7 38.5)">42</text>
<text x="132.6" y="38.5" transform="rotate(-90 132.6 38.5)">41</text>
<text x="135.5" y="38.5" transform="rotate(-90 135.5 38.5)">40</text>
<text x="138.4" y="38.5" transform="rotate(-90 138.4 38.5)">39</text>
<text x="141.3" y="38.5" transform="rotate(-90 141.3 38.5)">38</text>
<text x="144.2" y="38.5" transform="rotate(-90 144.2 38.5)">37</text>
<text x="173.8" y="40">AVDD</text>
<text x="97.9" y="51.5">1</text>
<text x="158.4" y="51.5">36</text>
<text x="97.9" y="54.4">2</text>
<text x="97.9" y="57.3">3</text>
<text x="158.4" y="57.3">34</text>
<text x="158.4" y="54.4">35</text>
<text x="251.4" y="57.3">1</text>
<text x="97.9" y="60.2">4</text>
<text x="97.9" y="63.1">5</text>
<text x="97.9" y="66">6</text>
<text x="158.4" y="66">31</text>
<text x="158.4" y="63.1">32</text>
<text x="158.4" y="60.2">33</text>
<text x="97.9" y="68.9">7</text>
<text x="97.9" y="71.8">8</text>
<text x="158.4" y="68.9">30</text>
<text x="158.4" y="71.8">29</text>
<text x="96.5" y="77.6">10</text>
<text x="97.9" y="74.7">9</text>
<text x="158.4" y="77.6">27</text>
<text x="158.4" y="74.7">28</text>
<text x="96.5" y="80.5">11</text>
<text x="96.5" y="83.4">12</text>
<text x="158.4" y="83.4">25</text>
<text x="158.4" y="80.5">26</text>
<text x="109.4" y="100.5" transform="rotate(-90 109.4 100.5)">49</text>
<text x="112.3" y="100.5" transform="rotate(-90 112.3 100.5)">13</text>
<text x="115.2" y="100.5" transform="rotate(-90 115.2 100.5)">14</text>
<text x="118.1" y="100.5" transform="rotate(-90 118.1 100.5)">15</text>
<text x="121" y="100.5" transform="rotate(-90 121 100.5)">16</text>
<text x="123.9" y="100.5" transform="rotate(-90 123.9 100.5)">17</text>
<text x="126.8" y="100.5" transform="rotate(-90 126.8 100.5)">18</text>
<text x="129.7" y="100.5" transform="rotate(-90 129.7 100.5)">19</text>
<text x="132.6" y="100.5" transform="rotate(-90 132.6 100.5)">20</text>
<text x="135.5" y="100.5" transform="rotate(-90 135.5 100.5)">21</text>
<text x="138.4" y="100.5" transform="rotate(-90 138.4 100.5)">22</text>
<text x="141.3" y="100.5" transform="rotate(-90 141.3 100.5)">23</text>
<text x="144.2" y="100.5" transform="rotate(-90 144.2 100.5)">24</text>
<text x="34.2" y="167.3">1</text>
<text x="62.9" y="167.3">2</text>
<text x="34.2" y="170.2">3</text>
<text x="34.2" y="173.1">5</text>
<text x="62.9" y="170.2">4</text>
<text x="62.9" y="173.1">6</text>
</g>
<g font-size="2.6" fill="#004080">
<text x="114.2" y="46.6" transform="rotate(-90 114.2 46.6)">P29</text>
<text x="117.1" y="46.6" transform="rotate(-90 117.1 46.6)">P28</text>
<text x="125.8" y="46.6" transform="rotate(-90 125.8 46.6)">P25</text>
<text x="128.6" y="46.6" transform="rotate(-90 128.6 46.6)">P24</text>
<text x="131.6" y="46.6" transform="rotate(-90 131.6 46.6)">P23</text>
<text x="134.4" y="46.6" transform="rotate(-90 134.4 46.6)">P22</text>
<text x="137.3" y="46.6" transform="rotate(-90 137.3 46.6)">P21</text>
<text x="143.1" y="47" transform="rotate(-90 143.1 47)">XC2</text>
<text x="146" y="47" transform="rotate(-90 146 47)">XC1</text>
<text x="102.8" y="53.3">VDD1</text>
<text x="120" y="51.9" transform="rotate(-90 120 51.9)">P27/XL1</text>
<text x="122.8" y="51.9" transform="rotate(-90 122.8 51.9)">P26/XL2</text>
<text x="140.2" y="48.9" transform="rotate(-90 140.2 48.9)">DEC1</text>
<text x="146.2" y="53.3">AVDD2</text>
<text x="102.8" y="56.2">DCC</text>
<text x="102.8" y="59.1">P30</text>
<text x="146.2" y="56.2">AVDD1</text>
<text x="148.3" y="59.1">VSS3</text>
<text x="256.3" y="59.1">1</text>
<text x="102.8" y="62">P00</text>
<text x="102.8" y="64.9">P01/AIN2</text>
<text x="148.2" y="64.9">ANT2</text>
<text x="148.3" y="62">VSS2</text>
<text x="102.8" y="67.8">P02/AIN3</text>
<text x="102.8" y="70.7">P03/AIN4</text>
<text x="144.5" y="70.7">VDD_PA</text>
<text x="148.2" y="67.8">ANT1</text>
<text x="102.8" y="73.6">P04/AIN5</text>
<text x="102.8" y="76.5">P05/AIN6</text>
<text x="148" y="73.6">DEC2</text>
<text x="150.3" y="76.5">P20</text>
<text x="102.8" y="79.4">P06/AIN7</text>
<text x="102.8" y="82.3">P07</text>
<text x="150.3" y="82.3">P18</text>
<text x="150.3" y="79.4">P19</text>
<text x="102.8" y="85.2">VDD2</text>
<text x="150.3" y="85.2">P17</text>
<text x="111.3" y="94.1" transform="rotate(-90 111.3 94.1)">VSS4</text>
<text x="114.2" y="94.1" transform="rotate(-90 114.2 94.1)">VSS1</text>
<text x="117.1" y="94.1" transform="rotate(-90 117.1 94.1)">P08</text>
<text x="120" y="94.1" transform="rotate(-90 120 94.1)">P09</text>
<text x="122.8" y="94.1" transform="rotate(-90 122.8 94.1)">P10</text>
<text x="125.8" y="94.1" transform="rotate(-90 125.8 94.1)">P11</text>
<text x="128.6" y="94.1" transform="rotate(-90 128.6 94.1)">P12</text>
<text x="131.6" y="94.1" transform="rotate(-90 131.6 94.1)">P13</text>
<text x="134.4" y="94.1" transform="rotate(-90 134.4 94.1)">P14</text>
<text x="137.3" y="94.1" transform="rotate(-90 137.3 94.1)">P15</text>
<text x="140.2" y="94.1" transform="rotate(-90 140.2 94.1)">P16</text>
<text x="143.1" y="94.1" transform="rotate(-90 143.1 94.1)">SWDIO/NRESET</text>
<text x="146" y="94.1" transform="rotate(-90 146 94.1)">SWDCLK</text>
<text x="39.1" y="169.2">SWDIO</text>
<text x="39.1" y="172">SWCLK</text>
<text x="54.1" y="169.2">NC1</text>
<text x="54.1" y="172">NC2</text>
<text x="39.1" y="175">VCC</text>
<text x="53.6" y="175">GND</text>
</g>
<g font-size="2.1">
<text x="30.4" y="2.2">5</text>
<text x="85.4" y="2.2">4</text>
<text x="140.4" y="2.2">3</text>
<text x="195.4" y="2.2">2</text>
<text x="250.5" y="2.2">1</text>
<text x=".8" y="30.1">D</text>
<text x="278.7" y="30.1">D</text>
<text x=".8" y="80.8">C</text>
<text x="278.7" y="80.8">C</text>
<text x=".8" y="131.5">B</text>
<text x="278.7" y="131.5">B</text>
<text x=".8" y="182.2">A</text>
<text x="278.7" y="182.2">A</text>
<text x="30.4" y="207.8">5</text>
<text x="85.4" y="207.8">4</text>
<text x="140.4" y="207.8">3</text>
<text x="195.4" y="207.8">2</text>
<text x="250.5" y="207.8">1</text>
</g>
</svg>
